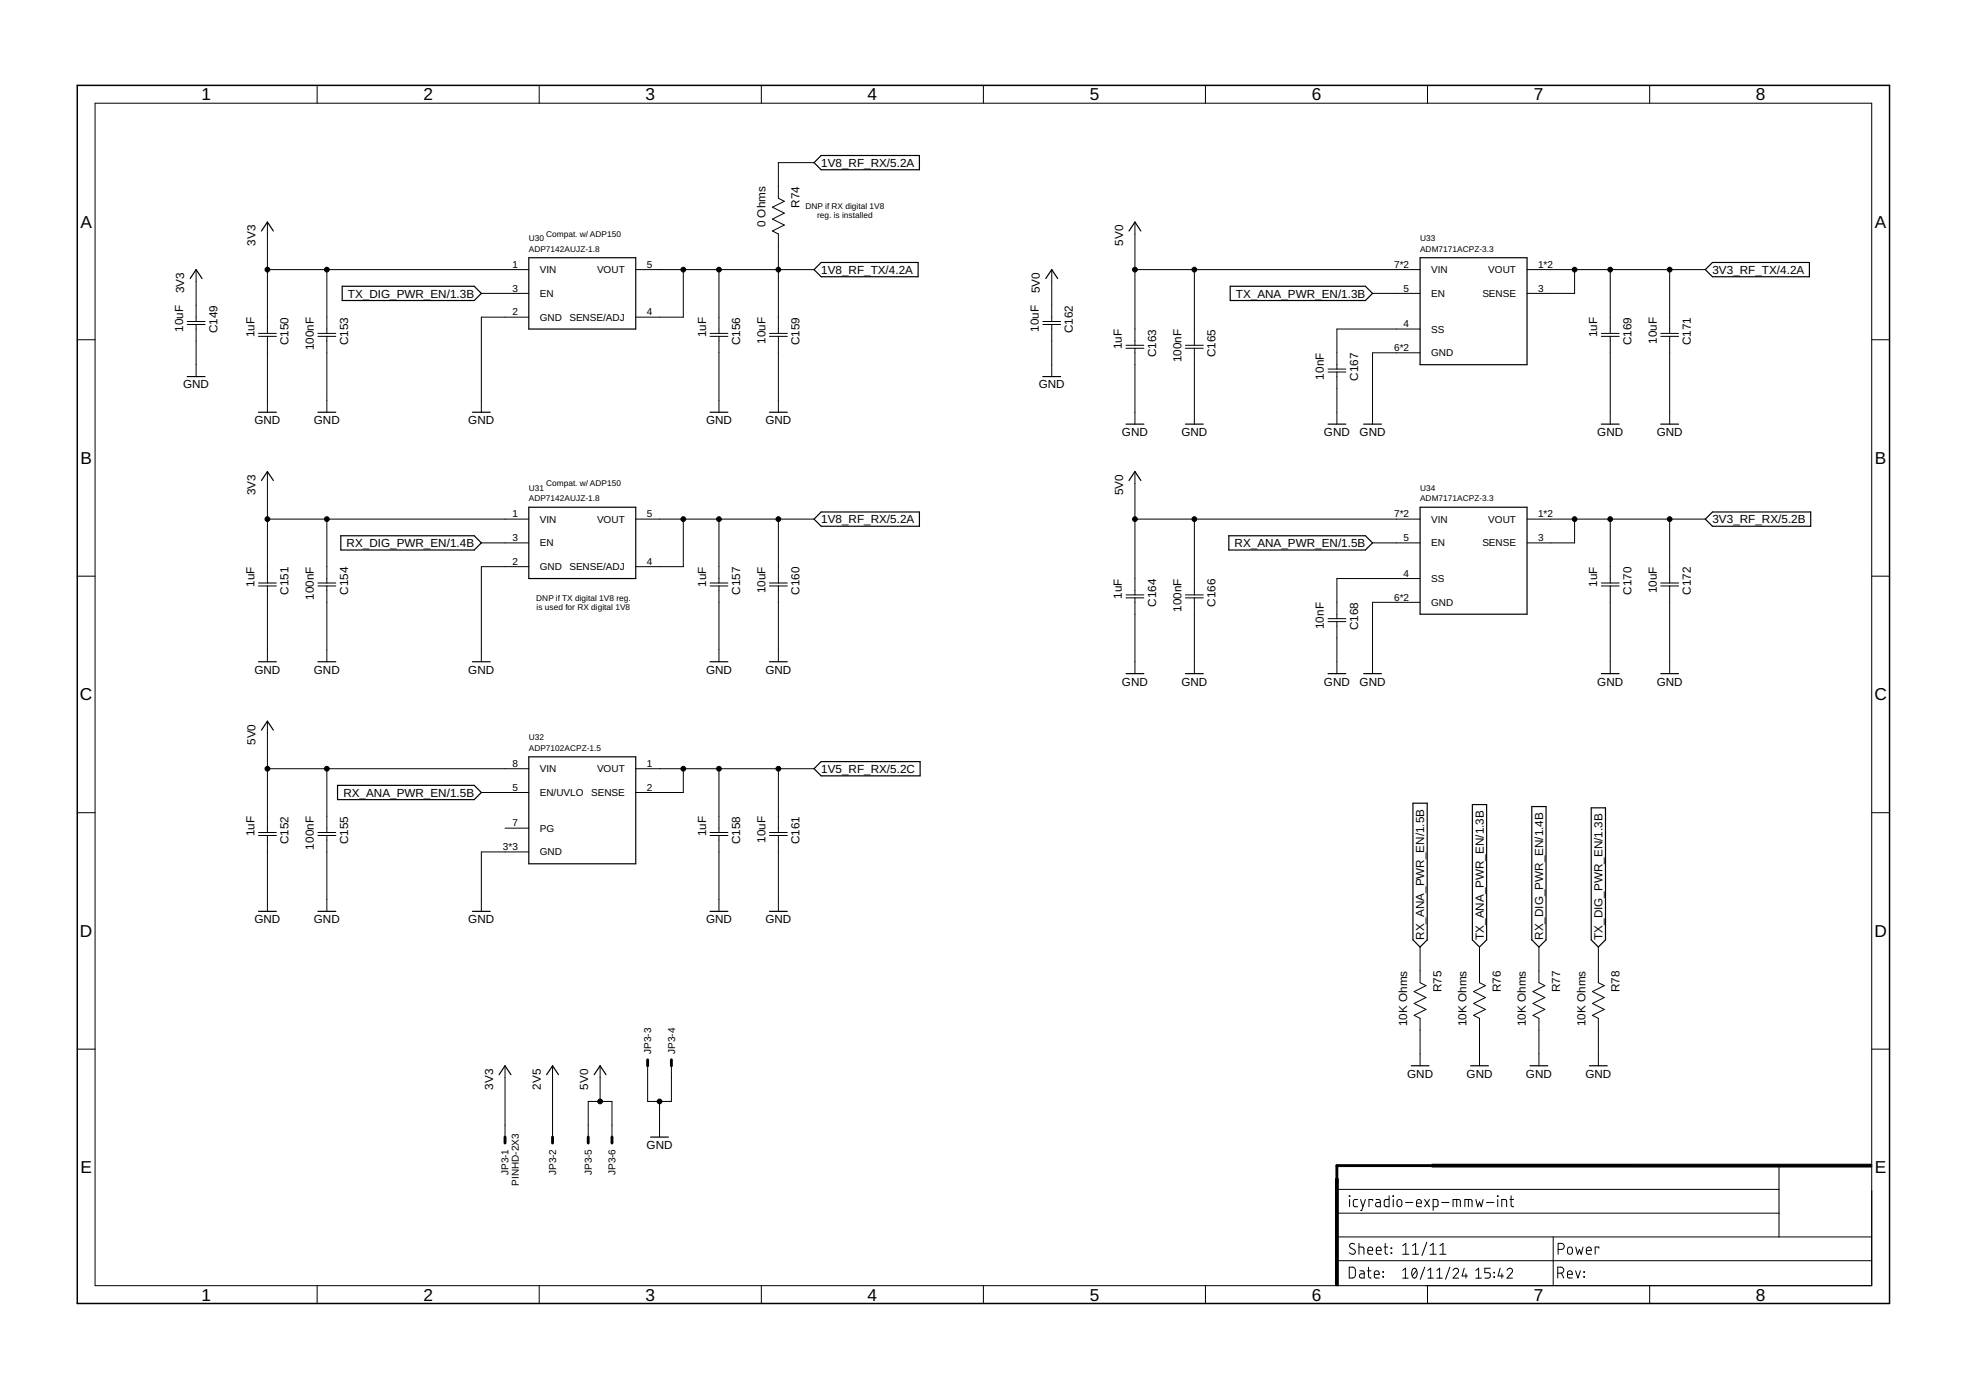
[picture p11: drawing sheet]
<svg xmlns="http://www.w3.org/2000/svg" width="420mm" height="297mm" viewBox="0 0 420 297" stroke-linecap="round" stroke-linejoin="round" font-family="sans-serif">
<g fill="none" stroke="#000" stroke-width=".25">
<path d="M175.5 33.2h21v3.1h-21l-1.5-1.5zM40.6 59.5l1.3-1.9 1.3 1.9M55.9 49.4l1.2-1.9 1.3 1.9M113 55.1h22.9v15.2h-22.9zM175.5 56.1h20.7v3h-20.7l-1.5-1.5zM223.5 59.5l1.3-1.9 1.2 1.9M241.3 49.4l1.2-1.9 1.3 1.9M303.5 55.1h22.8v22.8h-22.8zM364.4 57.6l1.6-1.5h20.7v3h-20.7zM73.1 61.2h28.2l1.6 1.5-1.6 1.5h-28.2zM262.9 61.2h28.9l1.5 1.5-1.5 1.5h-28.9zM40 80.5h3.8"/>
<path d="M55.2 88.1h3.9M67.9 88.1h3.9M101 88.1h3.8M151.7 88.1h3.9M164.4 88.1h3.9M222.9 80.5h3.8M240.6 90.6h3.9M253.3 90.6h3.9M283.8 90.6h3.8M291.4 90.6h3.8M342.2 90.6h3.8M354.9 90.6h3.8"/>
<path d="M55.9 102.7l1.2-1.9 1.3 1.9M72.8 114.5h28.5l1.6 1.5-1.6 1.5h-28.5zM113 108.4h22.9v15.2h-22.9zM175.5 109.4h21v3.1h-21l-1.5-1.6zM241.3 102.7l1.2-1.9 1.3 1.9M262.6 114.5h29.2l1.5 1.5-1.5 1.5h-29.2zM303.5 108.4h22.8v22.9h-22.8zM364.4 110.9l1.6-1.5h21v3.1h-21zM55.2 141.4h3.9M55.9 156l1.2-1.9 1.3 1.9M67.9 141.4h3.9M101 141.4h3.8"/>
<path d="M151.7 141.4h3.9M164.4 141.4h3.9M240.6 144h3.9M253.3 144h3.9M283.8 144h3.8M291.4 144h3.8M342.2 144h3.8M354.9 144h3.8M72.1 167.8h29.2l1.6 1.6-1.6 1.5h-29.2zM113 161.7h22.9v22.9h-22.9zM175.5 162.8h21.1v3h-21.1l-1.5-1.5zM302 171.6h3v29.3l-1.5 1.5-1.5-1.5z"/>
<path d="M314.7 171.9h3v29l-1.5 1.5-1.5-1.5zM327.4 172.4h3v28.5l-1.5 1.5-1.5-1.5zM340.1 172.6h3v28.3l-1.5 1.5-1.5-1.5zM55.2 194.8h3.9M67.9 194.8h3.9M101 194.8h3.8M151.7 194.8h3.9M164.4 194.8h3.9M106.7 229.7l1.2-1.9 1.3 1.9M116.8 229.7l1.3-1.9 1.3 1.9M127 229.7l1.2-1.9 1.3 1.9M301.6 227.8h3.8"/>
<path d="M314.3 227.8h3.8M327 227.8h3.8M339.7 227.8h3.8M139 243h3.9"/>
</g>
<g fill="none" stroke="#000" stroke-width=".21">
<path d="M67.8 18.2v3.9M115.2 18.2v3.9M162.7 18.2v3.9M210.2 18.2v3.9M257.6 18.2v3.9M305.1 18.2v3.9M352.6 18.2v3.9M20.3 22.1h379.7v252.6h-379.7zM174 34.8h-7.7v7.6l1.3 .6-2.5 1.3 2.5 1.3-2.5 1.2 2.5 1.3-2.5 1.3 1.2 .6v21.2M41.9 57.6v11.1M57.1 57.6h55.9M57.1 47.5v23.7"/>
<path d="M69.8 57.6v13.6M135.9 57.6h38.1M146 57.6v10.2h-10.1M153.6 57.6v13.6M224.8 57.6v11.1M242.5 57.6h61M242.5 47.5v26.3M255.2 57.6v16.2M326.3 57.6h38.1M336.5 57.6v5.1h-10.2M344.1 57.6v13.6M356.8 57.6v13.6"/>
<path d="M16.5 72.6h3.8M40 68.7h3.8M40 69.3h3.8M41.9 69.3v11.2M55.2 71.2h3.9M55.2 71.9h3.9M57.1 71.9v16.2M67.9 71.2h3.9M67.9 71.9h3.9M69.8 71.9v16.2M102.9 62.7h10.1M113 67.8h-10.1v20.3"/>
<path d="M151.7 71.2h3.9M151.7 71.9h3.9M153.6 71.9v16.2M164.4 71.2h3.9M164.4 71.9h3.9M166.3 71.9v16.2M222.9 68.7h3.8M222.9 69.3h3.8M224.8 69.3v11.2M240.6 73.8h3.9M240.6 74.4h3.9M242.5 74.4v16.2"/>
<path d="M253.3 73.8h3.9M253.3 74.4h3.9M255.2 74.4v16.2M283.8 78.9h3.8M283.8 79.5h3.8M285.7 79.5v11.1M293.3 62.7h10.2M303.5 75.4h-10.2v15.2M303.5 70.3h-17.8v8.6M342.2 71.2h3.8M342.2 71.9h3.8M344.1 71.9v18.7"/>
<path d="M354.9 71.2h3.8M354.9 71.9h3.8M356.8 71.9v18.7M400 72.6h3.8M57.1 110.9h55.9M57.1 100.8v23.8M69.8 110.9v13.7M102.9 116h10.1M135.9 110.9h38.1M146 110.9v10.2h-10.1M153.6 110.9v13.7M166.3 110.9v13.7"/>
<path d="M242.5 110.9h61M242.5 100.8v26.3M255.2 110.9v16.2M293.3 116h10.2M326.3 110.9h38.1M336.5 110.9v5.1h-10.2M344.1 110.9v13.7M356.8 110.9v13.7M16.5 123.1h3.8M55.2 124.6h3.9M55.2 125.2h3.9M57.1 125.2v16.2"/>
<path d="M67.9 124.6h3.9M67.9 125.2h3.9M69.8 125.2v16.2M113 121.1h-10.1v20.3M151.7 124.6h3.9M151.7 125.2h3.9M153.6 125.2v16.2M164.4 124.6h3.9M164.4 125.2h3.9M166.3 125.2v16.2M240.6 127.1h3.9M240.6 127.8h3.9"/>
<path d="M242.5 127.8v16.2M253.3 127.1h3.9M253.3 127.8h3.9M255.2 127.8v16.2M283.8 132.2h3.8M283.8 132.8h3.8M285.7 132.8v11.2M303.5 128.7h-10.2v15.3M303.5 123.6h-17.8v8.6M342.2 124.6h3.8M342.2 125.2h3.8M344.1 125.2v18.8"/>
<path d="M354.9 124.6h3.8M354.9 125.2h3.8M356.8 125.2v18.8M400 123.1h3.8M57.1 154.1v23.8M16.5 173.7h3.8M55.2 177.9h3.9M55.2 178.5h3.9M57.1 164.3h55.9M57.1 178.5v16.3M67.9 177.9h3.9M67.9 178.5h3.9"/>
<path d="M69.8 164.3v13.6M69.8 178.5v16.3M102.9 169.4h10.1M107.9 177h5.1M135.9 164.3h38.1M146 164.3v5.1h-10.1M151.7 177.9h3.9M151.7 178.5h3.9M153.6 164.3v13.6M153.6 178.5v16.3M164.4 177.9h3.9M164.4 178.5h3.9"/>
<path d="M166.3 164.3v13.6M166.3 178.5v16.3M400 173.7h3.8M113 182.1h-10.1v12.7M303.5 202.4v7.6l1.3 .6-2.6 1.3 2.6 1.3-2.6 1.2 2.6 1.3-2.6 1.3 1.3 .6v10.2M316.2 202.4v7.6l1.3 .6-2.6 1.3 2.6 1.3-2.6 1.2 2.6 1.3-2.6 1.3 1.3 .6v10.2M328.9 202.4v7.6l1.3 .6-2.6 1.3 2.6 1.3-2.6 1.2 2.6 1.3-2.6 1.3 1.3 .6v10.2M341.6 202.4v7.6l1.3 .6-2.6 1.3 2.6 1.3-2.6 1.2 2.6 1.3-2.6 1.3 1.3 .6v10.2M16.5 224.2h3.8M107.9 227.8v15.2M118.1 227.8v15.2M128.2 227.8v7.6"/>
<path d="M138.4 227.8v7.6h5.1v-7.6M140.9 235.4v7.6M400 224.2h3.8M125.7 243v-7.6h5.1v7.6M285.7 254.2h94.5M285.7 259.2h94.5M288.4 255.5l.1 .2zM288.4 256.3v1.6M290.1 256.3h-.6l-.3 .4 .1 1.1 .8 .1M290.8 256.3l.5 1.6M291.8 256.3l-.8 2.4h-.2M293.3 256.6v-.3h-.7v1.6"/>
<path d="M294.1 256.3h.6l.3 .4v1.2h-.6a.46 .46 0 0 1-.4-.5 .46 .46 0 0 1 .4-.4h.6M296.9 255.5v2.4h-.8l-.3-.4 .1-.9 .2-.3h.8M297.7 255.5l.1 .2zM297.8 256.3v1.6M298.8 256.4l.4-.1a.92 .92 0 0 1 .1 1.5l-.3 .1a.92 .92 0 0 1-.2-1.5zM300.4 257h1.5M302.7 257.1h1.1a.55 .55 0 0 0-.4-.8 .55 .55 0 0 0-.7 .5l.1 1 1 .1M304.5 256.3l1 1.6M305.5 256.3l-1 1.6M306.3 257.9h.8l.2-.3v-1l-.2-.3h-.8v2.4M308.1 257h1.6M310.5 257.9v-1.6l1.5 .1 .1 1.5"/>
<path d="M311.3 256.3v1.6M313.1 257.9v-1.6l1.4 .1 .1 1.5M313.8 256.3v1.6M315.4 256.3l.4 1.6 .4-1.1 .4 1.1 .4-1.6M317.7 257h1.6M320 255.5l.1 .2zM320.1 256.3v1.6M321 257.9v-1.6l.9 .1 .1 1.5M322.7 256.3h.8M322.9 255.5l.1 2.1 .5 .3M380.2 249.1v15.2M67.8 274.7v3.9"/>
<path d="M115.2 274.7v3.9M162.7 274.7v3.9M210.2 274.7v3.9M257.6 274.7v3.9M285.7 269.4h114.3M285.7 264.3h114.3M288.4 270.8h.8l.4 .4v1.5l-.4 .4h-.8zM289.5 265.9a.58 .58 0 0 0-.9-.1 .58 .58 0 0 0 .1 .9l.7 .4a.58 .58 0 0 1 .1 .8 .58 .58 0 0 1-.9 0l-.2-.2M290.4 266.5l1 .1 .1 1.4M290.4 265.7v2.3M290.6 271.6h.7l.2 .3v1.2h-.5a.46 .46 0 0 1-.5-.4 .46 .46 0 0 1 .5-.5h.5M292.2 271.6h.8"/>
<path d="M292.3 267.3h1a.54 .54 0 0 0-.3-.8 .54 .54 0 0 0-.7 .5l.1 .9 .9 .1M292.5 270.8v1.9l.1 .3 .4 .1M293.7 272.3h1a.54 .54 0 0 0-.3-.7 .54 .54 0 0 0-.7 .5l.1 .9 .9 .1M294.1 267.3h1.1a.54 .54 0 0 0-.4-.8 .54 .54 0 0 0-.7 .5l.1 .9 1 .1M295.6 272.8l.1 .1zM295.6 271.8l.1 .1zM295.8 266.5h.8M296 265.7l.1 2.1 .5 .2M297.3 266.7l.1 .1zM297.3 267.7l.1 .1zM299.8 268h1.3M299.8 273.1h1.1"/>
<path d="M299.8 271.5l.6-.5v2.1M299.8 266.2l.6-.5v2.3M301.9 268h1.3M301.9 266.2l.6-.5v2.3M302 271.2l.1-.1a.88 .88 0 0 1 .8 1.2l-.1 .3a.51 .51 0 0 1-.5 .5 .51 .51 0 0 1-.5-.5l-.1-.8zM302.7 271.5l-.9 1.2M304.5 270.8l-.9 2.6M304.9 265.5l-1 2.8M305.1 274.7v3.9M305.2 273.1h1.1M305.2 271.5l.6-.5v2.1M305.6 268h1.3"/>
<path d="M305.6 266.2l.7-.5v2.3M307.1 273.1h1.2M307.1 271.5l.6-.5v2.1M307.7 268h1.3M307.7 266.2l.7-.5v2.3M309.9 270.8l-1 2.6M310.5 271.5a.58 .58 0 0 1 .9-.5 .58 .58 0 0 1 .1 1l-1 1.1h1.2M312.9 271l-.4 1.7h1.1M313.3 272.2v.9M315.4 273.1h1.2M315.4 271.5l.6-.5v2.1M318.5 271h-1.2v1h.7a.59 .59 0 0 1 .5 .6 .59 .59 0 0 1-.5 .5h-.7"/>
<path d="M319.3 271.9l.1 .1zM319.3 272.8l.1 .2zM320.6 271l-.5 1.7h1.2M321 272.2v.9M322.1 271.5a.58 .58 0 0 1 .8-.5 .58 .58 0 0 1 .2 1l-1 1.1h1.1M331.9 264.3v10.4M332.9 272.1h.6a.65 .65 0 0 0 .7-.7 .65 .65 0 0 0-.7-.6h-.6v2.3M333 267h.7a.65 .65 0 0 0 .6-.6 .65 .65 0 0 0-.6-.7h-.7v2.3M333.7 272.1l.5 1M335 272.3h1a.54 .54 0 0 0-.3-.7 .54 .54 0 0 0-.7 .5l.1 .9 .9 .1M335.1 266.7l.3-.2 .5 .2 .1 .8a.52 .52 0 0 1-.5 .5 .52 .52 0 0 1-.5-.5zM336.7 271.6l.5 1.5 .6-1.5"/>
<path d="M336.8 266.5l.3 1.5 .4-1 .4 1 .4-1.5M338.5 271.8l.1 .1zM338.5 272.8l.1 .1zM339 267.3h1.1a.54 .54 0 0 0-.4-.8 .54 .54 0 0 0-.7 .5l.2 .9 .9 .1M341.7 266.7v-.2h-.8v1.5M352.6 274.7v3.9"/>
</g>
<path d="M16.5 18.2h387.3v260.4h-387.3z" fill="none" stroke="#000" stroke-width=".32"/>
<path d="M285.4 251.9h.6v22.8h-.6zM306 248.8h94v.6h-94z" fill="#000" stroke="#000" stroke-width=".21"/>
<path d="M138.4 226.5v1.3M143.5 226.5v1.3M107.9 243v1.3M118.1 243v1.3M125.7 243v1.3M130.8 243v1.3M349.2 249.1h-63.5v3.8" fill="none" stroke="#000" stroke-width=".61"/>
<g fill="#000" stroke="#000" stroke-width=".21">
<circle cx="57.1" cy="57.6" r=".51"/>
<circle cx="69.8" cy="57.6" r=".51"/>
<circle cx="146" cy="57.6" r=".51"/>
<circle cx="153.6" cy="57.6" r=".51"/>
<circle cx="166.3" cy="57.6" r=".51"/>
<circle cx="242.5" cy="57.6" r=".51"/>
<circle cx="255.2" cy="57.6" r=".51"/>
<circle cx="336.5" cy="57.6" r=".51"/>
<circle cx="344.1" cy="57.6" r=".51"/>
<circle cx="356.8" cy="57.6" r=".51"/>
<circle cx="57.1" cy="110.9" r=".51"/>
<circle cx="69.8" cy="110.9" r=".51"/>
<circle cx="146" cy="110.9" r=".51"/>
<circle cx="153.6" cy="110.9" r=".51"/>
<circle cx="166.3" cy="110.9" r=".51"/>
<circle cx="242.5" cy="110.9" r=".51"/>
<circle cx="255.2" cy="110.9" r=".51"/>
<circle cx="336.5" cy="110.9" r=".51"/>
<circle cx="344.1" cy="110.9" r=".51"/>
<circle cx="356.8" cy="110.9" r=".51"/>
<circle cx="57.1" cy="164.3" r=".51"/>
<circle cx="69.8" cy="164.3" r=".51"/>
<circle cx="146" cy="164.3" r=".51"/>
<circle cx="153.6" cy="164.3" r=".51"/>
<circle cx="166.3" cy="164.3" r=".51"/>
<circle cx="128.2" cy="235.4" r=".51"/>
<circle cx="140.9" cy="235.4" r=".51"/>
</g>
<g font-size="3.7">
<text x="43" y="21.4">1</text>
<text x="90.5" y="21.4">2</text>
<text x="138" y="21.4">3</text>
<text x="185.4" y="21.4">4</text>
<text x="232.9" y="21.4">5</text>
<text x="280.3" y="21.4">6</text>
<text x="327.8" y="21.4">7</text>
<text x="375.3" y="21.4">8</text>
<text x="17.2" y="48.6">A</text>
<text x="400.7" y="48.6">A</text>
<text x="17.2" y="99.2">B</text>
<text x="400.7" y="99.2">B</text>
<text x="17.1" y="149.7">C</text>
<text x="400.6" y="149.7">C</text>
<text x="17.1" y="200.2">D</text>
<text x="400.6" y="200.2">D</text>
<text x="17.2" y="250.8">E</text>
<text x="400.7" y="250.8">E</text>
<text x="43" y="277.9">1</text>
<text x="90.5" y="277.9">2</text>
<text x="138" y="277.9">3</text>
<text x="185.4" y="277.9">4</text>
<text x="232.9" y="277.9">5</text>
<text x="280.3" y="277.9">6</text>
<text x="327.8" y="277.9">7</text>
<text x="375.3" y="277.9">8</text>
</g>
<g font-size="2.5">
<text x="175.5" y="35.6">1V8_RF_RX/5.2A</text>
<text x="170.9" y="44.4" transform="rotate(-90 170.9 44.4)">R74</text>
<text x="54.6" y="52.5" transform="rotate(-90 54.6 52.5)">3V3</text>
<text x="163.6" y="48.6" transform="rotate(-90 163.6 48.6)">0 Ohms</text>
<text x="240" y="52.5" transform="rotate(-90 240 52.5)">5V0</text>
<text x="175.5" y="58.5">1V8_RF_TX/4.2A</text>
<text x="366" y="58.5">3V3_RF_TX/4.2A</text>
<text x="39.4" y="62.7" transform="rotate(-90 39.4 62.7)">3V3</text>
<text x="74.3" y="63.6">TX_DIG_PWR_EN/1.3B</text>
<text x="222.2" y="62.7" transform="rotate(-90 222.2 62.7)">5V0</text>
<text x="264.1" y="63.6">TX_ANA_PWR_EN/1.3B</text>
<text x="39.1" y="70.9" transform="rotate(-90 39.1 70.9)">10uF</text>
<text x="46.5" y="71.2" transform="rotate(-90 46.5 71.2)">C149</text>
<text x="222" y="70.9" transform="rotate(-90 222 70.9)">10uF</text>
<text x="229.3" y="71.2" transform="rotate(-90 229.3 71.2)">C162</text>
<text x="54.4" y="72.1" transform="rotate(-90 54.4 72.1)">1uF</text>
<text x="61.7" y="73.8" transform="rotate(-90 61.7 73.8)">C150</text>
<text x="67.1" y="74.9" transform="rotate(-90 67.1 74.9)">100nF</text>
<text x="74.4" y="73.8" transform="rotate(-90 74.4 73.8)">C153</text>
<text x="150.9" y="72.1" transform="rotate(-90 150.9 72.1)">1uF</text>
<text x="158.2" y="73.8" transform="rotate(-90 158.2 73.8)">C156</text>
<text x="163.6" y="73.5" transform="rotate(-90 163.6 73.5)">10uF</text>
<text x="170.9" y="73.8" transform="rotate(-90 170.9 73.8)">C159</text>
<text x="239.8" y="74.6" transform="rotate(-90 239.8 74.6)">1uF</text>
<text x="247.1" y="76.3" transform="rotate(-90 247.1 76.3)">C163</text>
<text x="252.5" y="77.4" transform="rotate(-90 252.5 77.4)">100nF</text>
<text x="259.8" y="76.3" transform="rotate(-90 259.8 76.3)">C165</text>
<text x="341.4" y="72.1" transform="rotate(-90 341.4 72.1)">1uF</text>
<text x="348.7" y="73.8" transform="rotate(-90 348.7 73.8)">C169</text>
<text x="354.1" y="73.5" transform="rotate(-90 354.1 73.5)">10uF</text>
<text x="361.4" y="73.8" transform="rotate(-90 361.4 73.8)">C171</text>
<text x="39.1" y="83">GND</text>
<text x="222" y="83">GND</text>
<text x="282.9" y="81.1" transform="rotate(-90 282.9 81.1)">10nF</text>
<text x="290.3" y="81.4" transform="rotate(-90 290.3 81.4)">C167</text>
<text x="54.4" y="90.6">GND</text>
<text x="67.1" y="90.6">GND</text>
<text x="100.1" y="90.6">GND</text>
<text x="150.9" y="90.6">GND</text>
<text x="163.6" y="90.6">GND</text>
<text x="239.8" y="93.2">GND</text>
<text x="252.5" y="93.2">GND</text>
<text x="282.9" y="93.2">GND</text>
<text x="290.6" y="93.2">GND</text>
<text x="341.4" y="93.2">GND</text>
<text x="354.1" y="93.2">GND</text>
<text x="54.6" y="105.9" transform="rotate(-90 54.6 105.9)">3V3</text>
<text x="240" y="105.9" transform="rotate(-90 240 105.9)">5V0</text>
<text x="175.5" y="111.8">1V8_RF_RX/5.2A</text>
<text x="366" y="111.8">3V3_RF_RX/5.2B</text>
<text x="74.1" y="116.9">RX_DIG_PWR_EN/1.4B</text>
<text x="263.9" y="116.9">RX_ANA_PWR_EN/1.5B</text>
<text x="54.4" y="125.4" transform="rotate(-90 54.4 125.4)">1uF</text>
<text x="150.9" y="125.4" transform="rotate(-90 150.9 125.4)">1uF</text>
<text x="341.4" y="125.4" transform="rotate(-90 341.4 125.4)">1uF</text>
<text x="61.7" y="127.1" transform="rotate(-90 61.7 127.1)">C151</text>
<text x="67.1" y="128.2" transform="rotate(-90 67.1 128.2)">100nF</text>
<text x="74.4" y="127.1" transform="rotate(-90 74.4 127.1)">C154</text>
<text x="158.2" y="127.1" transform="rotate(-90 158.2 127.1)">C157</text>
<text x="163.6" y="126.8" transform="rotate(-90 163.6 126.8)">10uF</text>
<text x="170.9" y="127.1" transform="rotate(-90 170.9 127.1)">C160</text>
<text x="239.8" y="128" transform="rotate(-90 239.8 128)">1uF</text>
<text x="247.1" y="129.6" transform="rotate(-90 247.1 129.6)">C164</text>
<text x="252.5" y="130.8" transform="rotate(-90 252.5 130.8)">100nF</text>
<text x="259.8" y="129.6" transform="rotate(-90 259.8 129.6)">C166</text>
<text x="348.7" y="127.1" transform="rotate(-90 348.7 127.1)">C170</text>
<text x="354.1" y="126.8" transform="rotate(-90 354.1 126.8)">10uF</text>
<text x="361.4" y="127.1" transform="rotate(-90 361.4 127.1)">C172</text>
<text x="282.9" y="134.4" transform="rotate(-90 282.9 134.4)">10nF</text>
<text x="290.3" y="134.7" transform="rotate(-90 290.3 134.7)">C168</text>
<text x="54.4" y="144">GND</text>
<text x="67.1" y="144">GND</text>
<text x="100.1" y="144">GND</text>
<text x="150.9" y="144">GND</text>
<text x="163.6" y="144">GND</text>
<text x="239.8" y="146.5">GND</text>
<text x="252.5" y="146.5">GND</text>
<text x="282.9" y="146.5">GND</text>
<text x="290.6" y="146.5">GND</text>
<text x="341.4" y="146.5">GND</text>
<text x="354.1" y="146.5">GND</text>
<text x="54.6" y="159.2" transform="rotate(-90 54.6 159.2)">5V0</text>
<text x="175.5" y="165.2">1V5_RF_RX/5.2C</text>
<text x="73.4" y="170.2">RX_ANA_PWR_EN/1.5B</text>
<text x="54.4" y="178.7" transform="rotate(-90 54.4 178.7)">1uF</text>
<text x="150.9" y="178.7" transform="rotate(-90 150.9 178.7)">1uF</text>
<text x="61.7" y="180.4" transform="rotate(-90 61.7 180.4)">C152</text>
<text x="67.1" y="181.5" transform="rotate(-90 67.1 181.5)">100nF</text>
<text x="74.4" y="180.4" transform="rotate(-90 74.4 180.4)">C155</text>
<text x="158.2" y="180.4" transform="rotate(-90 158.2 180.4)">C158</text>
<text x="163.6" y="180.1" transform="rotate(-90 163.6 180.1)">10uF</text>
<text x="170.9" y="180.4" transform="rotate(-90 170.9 180.4)">C161</text>
<text x="54.4" y="197.3">GND</text>
<text x="67.1" y="197.3">GND</text>
<text x="100.1" y="197.3">GND</text>
<text x="150.9" y="197.3">GND</text>
<text x="163.6" y="197.3">GND</text>
<text x="304.4" y="200.8" transform="rotate(-90 304.4 200.8)">RX_ANA_PWR_EN/1.5B</text>
<text x="317.1" y="200.8" transform="rotate(-90 317.1 200.8)">TX_ANA_PWR_EN/1.3B</text>
<text x="329.8" y="200.8" transform="rotate(-90 329.8 200.8)">RX_DIG_PWR_EN/1.4B</text>
<text x="342.5" y="200.8" transform="rotate(-90 342.5 200.8)">TX_DIG_PWR_EN/1.3B</text>
<text x="308" y="212" transform="rotate(-90 308 212)">R75</text>
<text x="320.7" y="212" transform="rotate(-90 320.7 212)">R76</text>
<text x="333.4" y="212" transform="rotate(-90 333.4 212)">R77</text>
<text x="346.1" y="212" transform="rotate(-90 346.1 212)">R78</text>
<text x="300.7" y="219.3" transform="rotate(-90 300.7 219.3)">10K Ohms</text>
<text x="313.4" y="219.3" transform="rotate(-90 313.4 219.3)">10K Ohms</text>
<text x="326.1" y="219.3" transform="rotate(-90 326.1 219.3)">10K Ohms</text>
<text x="338.8" y="219.3" transform="rotate(-90 338.8 219.3)">10K Ohms</text>
<text x="105.4" y="232.8" transform="rotate(-90 105.4 232.8)">3V3</text>
<text x="115.6" y="232.8" transform="rotate(-90 115.6 232.8)">2V5</text>
<text x="125.7" y="232.8" transform="rotate(-90 125.7 232.8)">5V0</text>
<text x="300.7" y="230.3">GND</text>
<text x="313.4" y="230.3">GND</text>
<text x="326.1" y="230.3">GND</text>
<text x="338.8" y="230.3">GND</text>
<text x="138.2" y="245.5">GND</text>
</g>
<g font-size="2.1">
<text x="109.5" y="57.3">1</text>
<text x="115.4" y="58.4">VIN</text>
<text x="127.6" y="58.4">VOUT</text>
<text x="138.2" y="57.3">5</text>
<text x="298" y="57.3">7*2</text>
<text x="305.8" y="58.4">VIN</text>
<text x="318.1" y="58.4">VOUT</text>
<text x="328.7" y="57.3">1*2</text>
<text x="109.5" y="62.3">3</text>
<text x="115.4" y="63.5">EN</text>
<text x="300" y="62.3">5</text>
<text x="305.8" y="63.5">EN</text>
<text x="316.8" y="63.5">SENSE</text>
<text x="328.7" y="62.3">3</text>
<text x="109.5" y="67.4">2</text>
<text x="115.4" y="68.5">GND</text>
<text x="121.7" y="68.5">SENSE/ADJ</text>
<text x="138.2" y="67.4">4</text>
<text x="300" y="70">4</text>
<text x="305.8" y="71.1">SS</text>
<text x="298" y="75">6*2</text>
<text x="305.8" y="76.2">GND</text>
<text x="109.5" y="110.6">1</text>
<text x="115.4" y="111.7">VIN</text>
<text x="127.6" y="111.7">VOUT</text>
<text x="138.2" y="110.6">5</text>
<text x="298" y="110.6">7*2</text>
<text x="305.8" y="111.7">VIN</text>
<text x="318.1" y="111.7">VOUT</text>
<text x="328.7" y="110.6">1*2</text>
<text x="109.5" y="115.7">3</text>
<text x="115.4" y="116.8">EN</text>
<text x="300" y="115.7">5</text>
<text x="305.8" y="116.8">EN</text>
<text x="316.8" y="116.8">SENSE</text>
<text x="328.7" y="115.7">3</text>
<text x="109.5" y="120.7">2</text>
<text x="115.4" y="121.9">GND</text>
<text x="121.7" y="121.9">SENSE/ADJ</text>
<text x="138.2" y="120.7">4</text>
<text x="300" y="123.3">4</text>
<text x="305.8" y="124.4">SS</text>
<text x="298" y="128.4">6*2</text>
<text x="305.8" y="129.5">GND</text>
<text x="109.5" y="163.9">8</text>
<text x="115.4" y="165">VIN</text>
<text x="127.6" y="165">VOUT</text>
<text x="138.2" y="163.9">1</text>
<text x="109.5" y="169">5</text>
<text x="115.4" y="170.1">EN/UVLO</text>
<text x="126.3" y="170.1">SENSE</text>
<text x="138.2" y="169">2</text>
<text x="109.5" y="176.6">7</text>
<text x="115.4" y="177.7">PG</text>
<text x="107.5" y="181.7">3*3</text>
<text x="115.4" y="182.8">GND</text>
<text x="139.2" y="225.2" transform="rotate(-90 139.2 225.2)">JP3-3</text>
<text x="144.3" y="225.2" transform="rotate(-90 144.3 225.2)">JP3-4</text>
<text x="108.7" y="251.1" transform="rotate(-90 108.7 251.1)">JP3-1</text>
<text x="118.9" y="251.1" transform="rotate(-90 118.9 251.1)">JP3-2</text>
<text x="126.5" y="251.1" transform="rotate(-90 126.5 251.1)">JP3-5</text>
<text x="131.6" y="251.1" transform="rotate(-90 131.6 251.1)">JP3-6</text>
<text x="110.9" y="253.4" transform="rotate(-90 110.9 253.4)">PINHD-2X3</text>
</g>
<g font-size="1.8">
<text x="172.1" y="44.6">DNP if RX digital 1V8</text>
<text x="174.6" y="46.5">reg. is installed</text>
<text x="113" y="53.8">ADP7142AUJZ-1.8</text>
<text x="113" y="51.5">U30</text>
<text x="116.7" y="50.6">Compat. w/ ADP150</text>
<text x="303.5" y="53.8">ADM7171ACPZ-3.3</text>
<text x="303.5" y="51.5">U33</text>
<text x="113" y="107.1">ADP7142AUJZ-1.8</text>
<text x="113" y="104.8">U31</text>
<text x="116.7" y="104">Compat. w/ ADP150</text>
<text x="303.5" y="107.1">ADM7171ACPZ-3.3</text>
<text x="303.5" y="104.8">U34</text>
<text x="114.6" y="128.4">DNP if TX digital 1V8 reg.</text>
<text x="114.7" y="130.3">is used for RX digital 1V8</text>
<text x="113" y="160.5">ADP7102ACPZ-1.5</text>
<text x="113" y="158.2">U32</text>
</g>
</svg>
